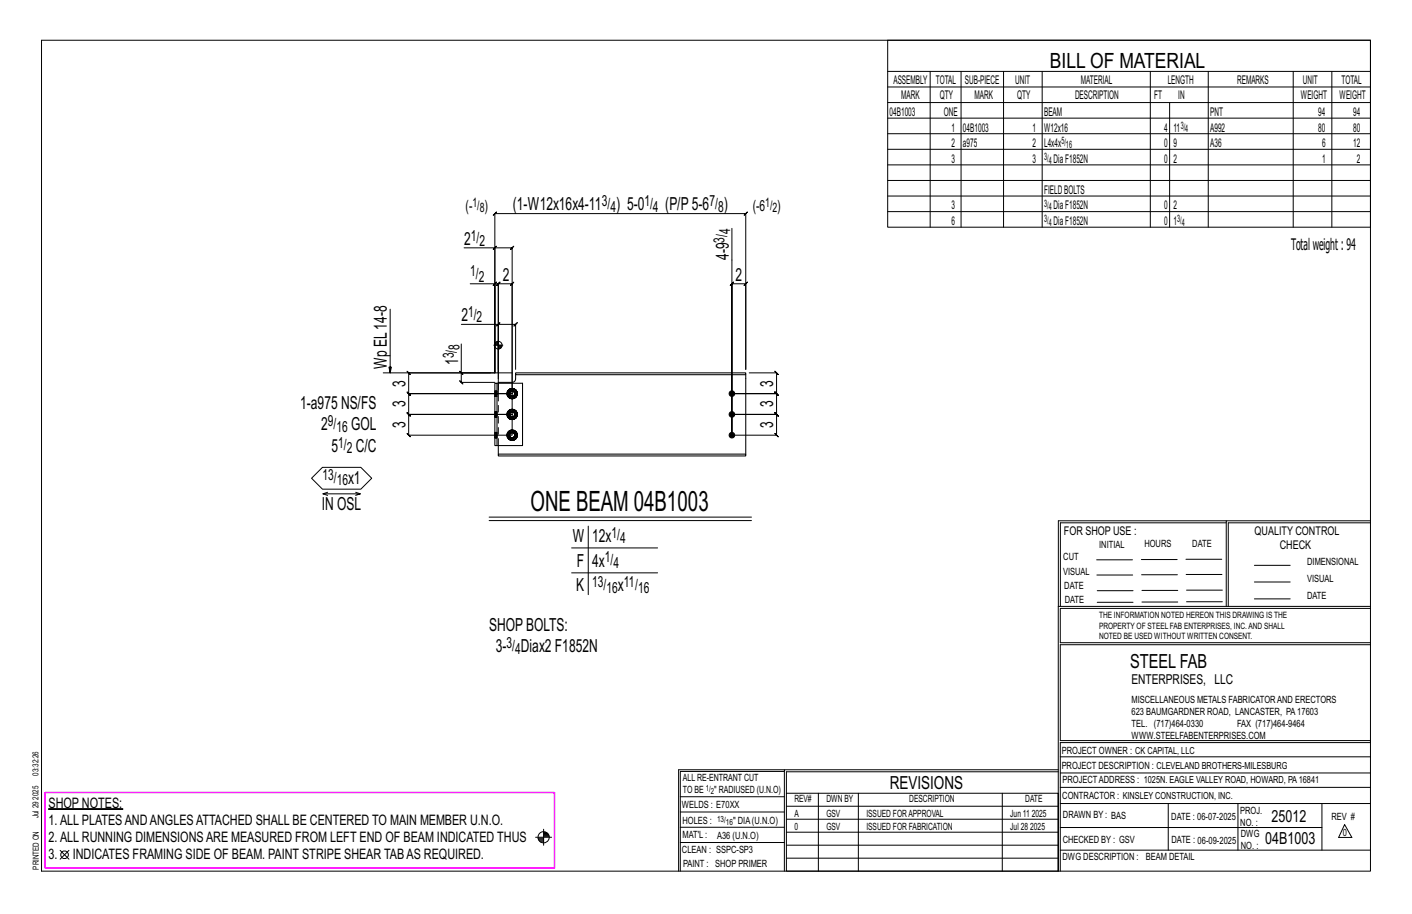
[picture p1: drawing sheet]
<svg xmlns="http://www.w3.org/2000/svg" width="432mm" height="279mm" viewBox="0 0 432 279" stroke-linecap="round" stroke-linejoin="round" font-family="sans-serif">
<g fill="#000" stroke="#000" stroke-width=".31">
<path d="M14.8 247.2h22.8v.2h-22.8z"/>
<circle cx="223.8" cy="120.3" r=".86"/>
<circle cx="223.8" cy="126.7" r=".86"/>
<circle cx="223.8" cy="133" r=".86"/>
</g>
<g fill="none" stroke="#000" stroke-width=".31">
<path d="M12.7 12.3h406.4v254h-406.4zM271.5 12.3h147.6v57.2h-147.6zM271.5 21.8h147.6M271.5 26.6h147.6M271.5 31.4h147.6M271.5 36.1h147.6M284.5 21.8v47.7M293.9 21.8v47.7M306.9 21.8v47.7M318.7 21.8v47.7M351.8 21.8v47.7M357.7 31.4v38.1"/>
<path d="M369.5 21.8v47.7M395.5 21.8v47.7M407.3 21.8v47.7M271.5 40.9h147.6M271.5 45.6h147.6M271.5 50.4h147.6M271.5 55.2h147.6M271.5 59.9h147.6M141.9 75.8h9.4v38.2v-27.2h-7.5M150.8 76.3l1-1zM151.3 75.8h5.3l-.5 .5 1-1-.5 .5v57.2h-31.6l.5 .5-1-1 .5 .5v-6.3l.5 .5-1-1 .5 .5h31.6h-31.6l.5 .5-1-1 .5 .5v-6.4l.5 .5-1-1 1 1-1-1 .5 .5v-6.3l.5 .5-1-1 .5 .5h25M223.8 69.8v63.2v-46.2l-.5 .5 1-1-.5 .5h4.3l-.5 .5 1-1-.5 .5v26.1v-47.6l.5-.5-1 1 .5-.5h-76.8l.5-.5-1 1 .5-.5v48.7h-34.1"/>
<path d="M271.5 64.7h147.6M119.3 94.5v19.5l-.4-1.8h.8l-.4 1.8M141.1 99.2h11.3v16.6M151.3 86.8l-.5 .5 1-1zM151.3 86.8h1.1l-.5 .5 1-1-.5 .5v33.5M151.9 99.7l1-1zM152.4 99.2h5.3l-.5 .5 1-1-.5 .5v13.7M140.6 113.5l1 1zM141.1 105.1v8.9h15.5M141.1 114v2.9l-.5-.5 1 1-.5-.5h10.2M151 105.5h2.8M151.3 105v.5"/>
<path d="M151.5 104.7v.8M151.8 104.5v1M152 104.4v1.1M152.2 104.4v1.1M152.4 114v-27.2l-.5 .5 1-1-.5 .5h4.2l-.5 .5 1-1-.5 .5v33.5h-31.6h31.6M152.4 104.1v8.8M152.6 105.5v1.2M152.8 105.5v1.1M153 105.5v1M153.2 105.5v.8M153.4 105.5v.5M155.2 119.8l.5 .1-.1 .4"/>
<path d="M155.7 119.9l.2-.3-.4-.3a1.52 1.52 0 0 0 0 2.1l.4-.3-.2-.4M156 118.9l-.5 .4M156.6 118.8l-.6 .1 .2 .5-.3 .2M156.6 119.3l.4 .1 .2-.5 .5 .4-.4 .3M157 119.4l.3 .2 .3 .7h.5l-.1 .6M157.2 118.9l-.6-.1v.5l-.4 .1M157.7 119.3l.3 .5-.4 .1M158 119.8l.1 .5M229.1 114h8.4l-.5-.5 1 1-.5-.5v6.3l-.5-.5 1 1-.5-.5h-13.7h13.7l-.5-.5 1 1-.5-.5v6.4l-.5-.5 1 1-.5-.5h-13.7h13.7l-.5-.5 1 1-.5-.5v6.3l-.5-.5 1 1-.5-.5h-13.7M155.1 133h.5M155.1 126.7h.5M155.1 120.3h.5"/>
<path d="M155.2 132.5l.5 .1-.1 .4M155.2 126.1l.5 .2-.1 .4M155.5 134.1l.5 .3M155.5 127.8l.5 .3M155.5 121.4l.5 .3M155.6 133l.1 .4-.5 .2M155.6 126.7l.1 .4-.5 .2M155.6 120.3l.1 .4-.5 .2M155.7 132.6l.2-.3-.4-.3a1.52 1.52 0 0 0 0 2.1l.4-.3-.2-.4M155.7 126.3l.2-.3-.4-.4a1.52 1.52 0 0 0 0 2.2l.4-.4-.2-.3M155.9 133.8l.3 .2-.2 .4 .6 .2M155.9 127.4l.3 .2-.2 .5 .6 .1"/>
<path d="M155.9 121.1l.3 .2-.2 .4 .6 .2M156 131.6l-.5 .4M156 125.3l-.5 .3M156.2 134l.4 .1v.5l.6-.2M156.2 127.6l.4 .1v.5l.6-.1M156.2 121.3l.4 .1v.5l.6-.2M156.6 131.5l-.6 .1 .2 .5-.3 .2M156.6 132l.4 .1 .2-.5 .5 .4-.4 .3M156.6 125.2l-.6 .1 .2 .4-.3 .3M156.6 125.7h.4l.2-.4 .5 .3-.4 .4M157 132.1l.3 .2 .3 .7h.5l-.1 .6M157 125.7l.3 .3 .3 .7h.5l-.1 .6"/>
<path d="M157.2 131.6l-.6-.1v.5l-.4 .1M157.2 125.3l-.6-.1v.5h-.4M157.3 133.8l.4 .3-.5 .3-.2-.4-.4 .1M157.3 127.4l.4 .4-.5 .3-.2-.5-.4 .1M157.3 121.1l.4 .3-.5 .3-.2-.4-.4 .1M157.6 133.4l.4 .2-.3 .5M157.6 127.1l.4 .2-.3 .5M157.6 120.7l.4 .2-.3 .5M157.6 133l-.3 .8-.3 .2M157.6 126.7l-.3 .7-.3 .2M157.6 120.3l-.3 .8-.3 .2M157.7 132l.3 .5-.4 .1"/>
<path d="M157.7 125.6l.3 .5-.4 .2M158 132.5l.1 .5M158 126.1l.1 .6M95.3 146.2l3.3-3.3h11.7l3.4 3.3-3.4 3.3h-11.7zM98.8 151h11.4l-1.4 .4M100.2 150.5l-1.4 .5 1.4 .4M108.8 150.5l1.4 .5M149.6 159.1h80.2M149.6 158.1h80.2M375 159.8h-50.7v25.6M375 159.2h-51.3l-.1 107.1M419.1 159.2h-44.1v26.2"/>
<path d="M419.1 159.8h-43.5v25.6M174.8 167.5h26.3M174.8 175.1h26.3M179.9 160.8v21M335.4 171.1h10.9M335.4 175.8h11M349 171h11M349.1 175.7h11M362.7 171h10.9M362.7 175.6h11M383.6 172.8h11M383.6 177.9h11"/>
<path d="M323.7 185.4h95.4M335.5 184.1h11M335.5 180.6h11M349.2 184h11M349.2 180.5h11M362.9 180.4h10.9M362.9 184h10.9M383.6 183.1h11M419.1 186h-94.9v10.5h94.9M419.1 197.1h-94.9v29.3h94.9v.6h-94.9v39.3M239.9 235.8h-31.9v30.5M239.9 235.3h-32.4v31"/>
<path d="M323.6 235.3h-83.7v31M323.6 235.9h-83.1v6.6M324.2 236.3h94.9M324.2 231.4h94.9M18.4 259.9l2.7 2.7M21.1 259.9l-2.7 2.7M163.8 255.9h4.9M164.6 256.2h1.6M164.6 256.5h1.6M164.7 256.8h1.5M165 257.1h1.2M165.3 257.4h.9"/>
<path d="M166.2 253.5v4.9M166.2 254.8h1.3M166.2 254.5h1M166.2 255.4h1.7M166.2 255.7h1.7M166.2 255.1h1.5M208 252.9h31.9M208 257.5h31.9M208 243.6h31.9M208 248.2h31.9M240.5 242.5h83.1v23.8h-83.1zM240.5 258.4h83.1"/>
<path d="M240.5 254.4h83.1M240.5 250.4h83.1M240.5 246.5h83.1M250.3 242.5v23.8M262.5 242.5v23.8M306.5 242.5v23.8M324.2 253h80.1M324.2 245.6h94.9M324.2 259.9h94.9M324.2 240.7h94.9M357.3 245.6v14.3M378.6 245.6v14.3"/>
<path d="M404.3 245.6v14.3M411.2 252.1l2.2 3.9h-4zM240.5 262.3h83.1"/>
<circle cx="152.4" cy="105.5" r="1.16"/>
<circle cx="166.2" cy="255.9" r="1.71"/>
<circle cx="19.7" cy="261.3" r="1.17"/>
</g>
<path d="M13.8 242.3h155.8v23.1h-155.8z" fill="none" stroke="#f0f" stroke-width=".5"/>
<path d="M151.3 117.2h.7v19h-.7zM152 117.2h7.8v19h-7.8M157.7 114h70.4v.5h-70.4zM157.7 114.5v1.3a1.06 1.06 0 0 1-1.1 1.1h-4.2v.3M228.1 114.5v24.3M152.4 138.8h75.7v.6h-75.7zM152.4 136.2v2.6" fill="none" stroke="#000" stroke-width=".32"/>
<g fill="none" stroke="#000" stroke-width=".31" stroke-dasharray="2 1.4">
<path d="M151.3 119.7v-.2h.7v.2M151.3 119.5h.7M152.4 117.2v19M155.1 119.7l-.1 .6zM155.2 119.8l.5 .1-.1 .4M155.5 119.2l-.4 .5zM155.5 119.2l.5-.3zM155.5 119.3l.5-.4zM155.5 119.3l.5-.4M155.7 119.9l.5-.5M155.9 119h1.5zM155.9 119.6l-.4-.3-.4 1 .1-.5v1.1l.3 .5-.3-.5 .3 .5 .4-.3"/>
<path d="M155.9 119.9l-.1 .4zM155.9 119.9l.3-.3zM156 118.9l.6-.2zM156.2 119.6l.4-.1zM156.6 118.8l-.6 .1 .6-.1-.6 .1 .2 .5 .4-.1M156.6 119.5l.4 .1zM156.6 118.8l.6 .1-.6-.1 .6 .1-.2 .5-.4-.1zM156.6 118.7l.6 .2zM157 119.6l.3 .3zM157 119.4l.3 .2M157.2 118.9l.5 .4zM157.2 118.9l.5 .4"/>
<path d="M157.2 118.9l.5 .3zM157.3 119.9l.1 .4zM157.4 119l.7 1.3zM157.6 119.9l.4-.1-.3-.5M157.7 119.3l-.4 .3 .3 .7h.5l-.1 .6M157.7 119.2l.4 .5zM158 119.8l.1 .5zM158 119.8l.1 .5M158.1 119.7l.1 .6zM151.3 133.8l.7 .1zM151.3 133.8v-.2M151.3 133.4v.2h.7v.2"/>
<path d="M151.3 133v-.3h.7v.3M151.3 132.7v-.3h.7v.3M151.3 132.4v-.2h.7v.2M151.3 132.2h.7M151.3 127.5h.7zM151.3 127.5v-.2M151.3 127v.3h.7v.2M151.3 126.7v-.3h.7v.3M151.3 126.4v-.3h.7v.3M151.3 126.1v-.2h.7v.2M151.3 125.9h.7M151.3 121.1l.7 .1z"/>
<path d="M151.3 121.1v-.2M151.3 120.7v.2h.7v.2M151.3 120.3v-.3h.7v.3M151.3 120v-.3h.7v.3M152 133.4v-.4h-.7v.4h.7v.2M152 127v-.3h-.7v.3h.7v.3M152 120.7v-.4h-.7v.4h.7v.2M155 133l.1 .6zM155 126.7l.1 .6zM155 120.3l.1 .6zM155.1 133l.1 .6zM155.1 133l.8-1.3-.8 1.3 .8 1.4-.8-1.4h.5"/>
<path d="M155.1 126.7l.1 .6zM155.1 126.7l.8-1.3-.8 1.3 .8 1.3-.8-1.3h.5M155.1 120.3l.1 .6zM155.1 120.3l.8-1.3-.8 1.3 .8 1.4-.8-1.4h.5M155.1 132.4l-.1 .6zM155.1 133.6l.4 .6zM155.1 126.1l-.1 .6zM155.1 127.3l.4 .5zM155.1 120.9l.4 .6zM155.2 133.6l.5-.2-.1-.4M155.2 132.5l.5 .1-.1 .4M155.2 127.3l.5-.2-.1-.4"/>
<path d="M155.2 126.1l.5 .2-.1 .4M155.2 120.9l.5-.2-.1-.4M155.5 131.9l-.4 .5zM155.5 134.2l.5 .3zM155.5 131.9l.5-.3zM155.5 125.6l-.4 .5zM155.5 127.8l.5 .4zM155.5 125.6l.5-.4zM155.5 121.5l.5 .3zM155.5 134.1l.5 .3zM155.5 134.1l.5 .3M155.5 132l.5-.4z"/>
<path d="M155.5 132l.5-.4M155.5 127.8l.5 .3zM155.5 127.8l.5 .3M155.5 125.6l.5-.3zM155.5 125.6l.5-.3M155.5 121.4l.5 .3zM155.5 121.4l.5 .3M155.7 133.4l.5 .6M155.7 132.6l.5-.5M155.7 127.1l.5 .5M155.7 126.3l.5-.6M155.7 120.7l.5 .6"/>
<path d="M155.8 133l.1 .4zM155.8 126.7l.1 .4zM155.8 120.3l.1 .4zM155.9 134.4h1.5zM155.9 131.7h1.5zM155.9 128h1.5zM155.9 125.4h1.5zM155.9 121.7h1.5zM155.9 132.3l-.4-.3-.4 1 .1-.5v1.1l.3 .5-.3-.5 .3 .5 .4-.3M155.9 126l-.4-.4-.4 1.1 .1-.6v1.2l.3 .5-.3-.5 .3 .5 .4-.4M155.9 132.6l-.1 .4zM155.9 133.4l.3 .3z"/>
<path d="M155.9 132.6l.3-.3zM155.9 126.3l-.1 .4zM155.9 127.1l.3 .3zM155.9 126.3l.3-.3zM155.9 120.7l.3 .3zM156 134.5l.6 .1zM156 131.6l.6-.2zM156 128.2l.6 .1zM156 125.2l.6-.1zM156 121.8l.6 .1zM156.2 134l.4 .1v.5l-.6-.2 .6 .2-.6-.2zM156.2 133.7l.4 .1z"/>
<path d="M156.2 132.3l.4-.1zM156.2 127.6l.4 .1v.5l-.6-.1 .6 .1-.6-.1zM156.2 127.4l.4 .1zM156.2 126l.4-.1zM156.2 121.3l.4 .1v.5l-.6-.2 .6 .2-.6-.2zM156.2 121l.4 .1zM156.6 131.5l-.6 .1 .6-.1-.6 .1 .2 .5 .4-.1M156.6 134.6l.6-.1zM156.6 134.6l.6-.2zM156.6 134.6l.6-.2M156.6 134.1l.4-.1 .2 .4M156.6 133.8l.4-.1z"/>
<path d="M156.6 132.2l.4 .1zM156.6 131.5l.6 .1-.6-.1 .6 .1-.2 .5-.4-.1zM156.6 131.4l.6 .2zM156.6 125.2l-.6 .1 .6-.1-.6 .1 .2 .4h.4M156.6 128.3l.6-.1zM156.6 128.2l.6-.1zM156.6 128.2l.6-.1M156.6 127.7l.4-.1 .2 .5M156.6 127.5l.4-.1zM156.6 125.9l.4 .1zM156.6 125.2l.6 .1-.6-.1 .6 .1-.2 .4h-.4zM156.6 125.1l.6 .1z"/>
<path d="M156.6 121.9l.6-.1zM156.6 121.9l.6-.2zM156.6 121.9l.6-.2M156.6 121.4l.4-.1 .2 .4M156.6 121.1l.4-.1zM157 134l.3-.2M157 133.7l.3-.3zM157 132.3l.3 .3zM157 132.1l.3 .2M157 127.6l.3-.2M157 127.4l.3-.3zM157 126l.3 .3z"/>
<path d="M157 125.7l.3 .3M157 121.3l.3-.2M157 121l.3-.3zM157.2 134.4l.5-.3zM157.2 134.4l.5-.3M157.2 131.6l.5 .4zM157.2 131.6l.5 .4M157.2 128.1l.5-.3zM157.2 128.1l.5-.3M157.2 125.3l.5 .3zM157.2 125.3l.5 .3M157.2 121.7l.5-.3z"/>
<path d="M157.2 121.7l.5-.3M157.2 134.5l.5-.3zM157.2 131.6l.5 .3zM157.2 128.2l.5-.4zM157.2 125.2l.5 .4zM157.2 121.8l.5-.3zM157.3 132.6l.1 .4zM157.3 126.3l.1 .4zM157.4 131.7l.7 1.3zM157.4 125.4l.7 1.3zM157.4 133l-.1 .4zM157.4 126.7l-.1 .4z"/>
<path d="M157.4 120.3l-.1 .4zM157.6 133.4l.4 .2-.3 .5M157.6 132.6l.4-.1-.3-.5M157.6 127.1l.4 .2-.3 .5M157.6 126.3l.4-.2-.3-.5M157.6 120.7l.4 .2-.3 .5M157.7 134.1l-.4-.3 .3-.8M157.7 132l-.4 .3 .3 .7h.5l-.1 .6M157.7 127.8l-.4-.4 .3-.7M157.7 125.6l-.4 .4 .3 .7h.5l-.1 .6M157.7 121.4l-.4-.3 .3-.8M157.7 131.9l.4 .5z"/>
<path d="M157.7 125.6l.4 .5zM158 132.5l.1 .5zM158 132.5l.1 .5M158 126.1l.1 .6zM158 126.1l.1 .6M158.1 133.6l-.4 .6zM158.1 132.4l.1 .6zM158.1 127.3l-.4 .5zM158.1 126.1l.1 .6zM158.1 120.9l-.4 .6zM158.1 133l-.7 1.4zM158.1 126.7l-.7 1.3z"/>
<path d="M158.1 120.3l-.7 1.4zM158.2 133l-.1 .6zM158.2 126.7l-.1 .6zM158.2 120.3l-.1 .6z"/>
</g>
<text font-size="8.6" x="162.3" y="156.1">ONE BEAM 04B1003</text>
<text font-size="6.4" x="321.1" y="20.7">BILL OF MATERIAL</text>
<text font-size="5.9" x="345.6" y="204.1">STEEL FAB</text>
<g font-size="5.5">
<text x="156.8" y="64.3">(1-W12x16x4-11</text>
<text x="188.4" y="64.3">) 5-0</text>
<text x="203.5" y="64.3">(P/P5-6</text>
<text x="221.3" y="64.3">)</text>
<text x="141.9" y="74.8">2</text>
<text x="222.8" y="79.5" transform="rotate(-90 222.8 79.5)">4-9</text>
<text x="153.8" y="85.8">2</text>
<text x="224.9" y="85.8">2</text>
<text x="141.1" y="98.2">2</text>
<text x="118.3" y="112.9" transform="rotate(-90 118.3 112.9)">Wp EL14-8</text>
<text x="140.1" y="111.6" transform="rotate(-90 140.1 111.6)">1</text>
<text x="124" y="118.2" transform="rotate(-90 124 118.2)">3</text>
<text x="236.5" y="118.2" transform="rotate(-90 236.5 118.2)">3</text>
<text x="91.8" y="125.1">1-a975 NS/FS</text>
<text x="124" y="124.5" transform="rotate(-90 124 124.5)">3</text>
<text x="236.5" y="124.5" transform="rotate(-90 236.5 124.5)">3</text>
<text x="98.2" y="131.6">2</text>
<text x="107.4" y="131.6">GOL</text>
<text x="124" y="130.9" transform="rotate(-90 124 130.9)">3</text>
<text x="236.5" y="130.9" transform="rotate(-90 236.5 130.9)">3</text>
<text x="101.4" y="138.1">5</text>
<text x="108.8" y="138.1">C/C</text>
<text x="106.5" y="148">x1</text>
<text x="98.4" y="156">IN OSL</text>
<text x="175.2" y="165.6">W</text>
<text x="181.1" y="165.6">12x</text>
<text x="176.4" y="173.2">F</text>
<text x="181.1" y="173.2">4x</text>
<text x="176.2" y="180.8">K</text>
<text x="188.9" y="180.8">x</text>
<text x="149.6" y="192.9">SHOPBOLTS:</text>
<text x="151.6" y="199.4">3-</text>
<text x="159.3" y="199.4">Diax2 F1852N</text>
<text x="272.2" y="241.1">REVISIONS</text>
</g>
<g font-size="5.1">
<text x="388.9" y="251.3">25012</text>
<text x="386.9" y="258.1">04B1003</text>
</g>
<text font-size="4.9" x="394.8" y="76.4">Totalweight : 94</text>
<g font-size="4.7">
<text x="142.4" y="64.5">(-</text>
<text x="148.2" y="64.5">)</text>
<text x="184.1" y="63.1">3/</text>
<text x="186.7" y="64.7">4</text>
<text x="197" y="63.1">1/</text>
<text x="199.7" y="64.7">4</text>
<text x="217" y="63.1">7/</text>
<text x="219.6" y="64.7">8</text>
<text x="230.2" y="64.5">(-6</text>
<text x="237.7" y="64.5">)</text>
<text x="223.2" y="71.5" transform="rotate(-90 223.2 71.5)">4</text>
<text x="144" y="73.5">1/</text>
<text x="146.6" y="75.2">2</text>
<text x="221.6" y="74.2" transform="rotate(-90 221.6 74.2)">3/</text>
<text x="143.8" y="84.5">1/</text>
<text x="146.4" y="86.2">2</text>
<text x="143.1" y="96.9">1/</text>
<text x="145.8" y="98.6">2</text>
<text x="140.5" y="106.9" transform="rotate(-90 140.5 106.9)">8</text>
<text x="138.8" y="109.5" transform="rotate(-90 138.8 109.5)">3/</text>
<text x="100.2" y="130.3">9/</text>
<text x="102.9" y="132">16</text>
<text x="103.4" y="136.9">1/</text>
<text x="106" y="138.5">2</text>
<text x="98.6" y="146.7">13/</text>
<text x="103" y="148.4">16</text>
<text x="187" y="164.3">1/</text>
<text x="189.6" y="166">4</text>
<text x="185" y="171.9">1/</text>
<text x="187.6" y="173.6">4</text>
<text x="181.1" y="179.5">13/</text>
<text x="190.8" y="179.5">11/</text>
<text x="185.4" y="181.2">16</text>
<text x="195.1" y="181.2">16</text>
<text x="154.9" y="198.2">3/</text>
<text x="157.5" y="199.8">4</text>
</g>
<g font-size="4.4">
<text x="14.8" y="247">SHOP NOTES:</text>
<text x="14.8" y="257.5">2.ALL RUNNING DIMENSIONSARE MEASURED FROM LEFT END OF BEAM INDICATED THUS</text>
<text x="14.8" y="252.2">1.ALL PLATESANDANGLESATTACHED SHALL BE CENTERED TO MAIN MEMBER U.N.O.</text>
<text x="14.8" y="262.7">3.</text>
<text x="22.3" y="262.7">INDICATES FRAMING SIDE OF BEAM. PAINT STRIPE SHEAR TABAS REQUIRED.</text>
</g>
<text font-size="4.2" x="346" y="209.1">ENTERPRISES, LLC</text>
<g font-size="4">
<text x="144.5" y="63.4">1/</text>
<text x="146.7" y="64.8">8</text>
<text x="234" y="63.4">1/</text>
<text x="236.2" y="64.8">2</text>
</g>
<g font-size="3.7">
<text x="273.2" y="25.6">ASSEMBLY</text>
<text x="286.2" y="25.6">TOTAL</text>
<text x="295.1" y="25.6">SUB-PIECE</text>
<text x="310.4" y="25.6">UNIT</text>
<text x="330.5" y="25.6">MATERIAL</text>
<text x="357.1" y="25.6">LENGTH</text>
<text x="378.3" y="25.6">REMARKS</text>
<text x="398.4" y="25.6">UNIT</text>
<text x="410.2" y="25.6">TOTAL</text>
<text x="272.1" y="35.5">04B1003</text>
<text x="275.6" y="30.4">MARK</text>
<text x="287.4" y="30.4">QTY</text>
<text x="288.6" y="35.5">ONE</text>
<text x="298" y="30.4">MARK</text>
<text x="311" y="30.4">QTY</text>
<text x="319.3" y="35.5">BEAM</text>
<text x="328.7" y="30.4">DESCRIPTION</text>
<text x="353" y="30.4">FT</text>
<text x="360.3" y="30.4">IN</text>
<text x="370.1" y="35.5">PNT</text>
<text x="397.8" y="30.4">WEIGHT</text>
<text x="403.2" y="35.5">94</text>
<text x="409.6" y="30.4">WEIGHT</text>
<text x="413.8" y="35.5">94</text>
<text x="290.9" y="40.2">1</text>
<text x="294.5" y="40.2">04B1003</text>
<text x="315.8" y="40.2">1</text>
<text x="319.3" y="40.2">W12x16</text>
<text x="356" y="40.2">4</text>
<text x="358.9" y="40.2">11</text>
<text x="370.1" y="40.2">A992</text>
<text x="403.2" y="40.2">80</text>
<text x="413.8" y="40.2">80</text>
<text x="290.9" y="45">2</text>
<text x="294.5" y="45">a975</text>
<text x="315.8" y="45">2</text>
<text x="319.3" y="45">L4x4x</text>
<text x="356" y="45">0</text>
<text x="358.9" y="45">9</text>
<text x="370.1" y="45">A36</text>
<text x="404.3" y="45">6</text>
<text x="413.8" y="45">12</text>
<text x="290.9" y="49.7">3</text>
<text x="315.8" y="49.7">3</text>
<text x="322.2" y="49.7">DiaF1852N</text>
<text x="356" y="49.7">0</text>
<text x="358.9" y="49.7">2</text>
<text x="404.3" y="49.7">1</text>
<text x="415" y="49.7">2</text>
<text x="319.3" y="59.3">FIELDBOLTS</text>
<text x="290.9" y="64">3</text>
<text x="322.2" y="64">DiaF1852N</text>
<text x="356" y="64">0</text>
<text x="358.9" y="64">2</text>
<text x="290.9" y="68.8">6</text>
<text x="322.2" y="68.8">DiaF1852N</text>
<text x="356" y="68.8">0</text>
<text x="358.9" y="68.8">1</text>
<text x="325.3" y="163.4">FOR SHOP USE :</text>
<text x="383.7" y="163.4">QUALITY CONTROL</text>
<text x="391.4" y="167.8">CHECK</text>
</g>
<g font-size="3.1">
<text x="361.1" y="39.4">3/</text>
<text x="362.5" y="40.5">4</text>
<text x="324.6" y="44.1">5/</text>
<text x="326" y="45.3">16</text>
<text x="319.3" y="48.9">3/</text>
<text x="320.7" y="50">4</text>
<text x="319.3" y="63.2">3/</text>
<text x="320.7" y="64.3">4</text>
<text x="319.3" y="68">3/</text>
<text x="320.7" y="69.1">4</text>
<text x="360" y="68">3/</text>
<text x="361.4" y="69.1">4</text>
<text x="336.2" y="167.4">INITIAL</text>
<text x="350" y="167.1">HOURS</text>
<text x="364.6" y="167.2">DATE</text>
<text x="325.2" y="171.3">CUT</text>
<text x="399.8" y="172.8">DIMENSIONAL</text>
<text x="325.1" y="175.8">VISUAL</text>
<text x="399.8" y="177.9">VISUAL</text>
<text x="325.5" y="180">DATE</text>
<text x="325.7" y="184.4">DATE</text>
<text x="399.8" y="183.1">DATE</text>
<text x="346" y="215">MISCELLANEOUS METALS FABRICATORAND ERECTORS</text>
<text x="346" y="218.6">623 BAUMGARDNER ROAD, LANCASTER, PA17603</text>
<text x="346" y="225.8">WWW.STEELFABENTERPRISES.COM</text>
<text x="346" y="222.2">TEL. (717)464-0330</text>
<text x="378.3" y="222.2">FAX (717)464-9464</text>
<text x="324.7" y="230.5">PROJECT OWNER : CK CAPITAL, LLC</text>
<text x="208.8" y="238.8">ALL RE-ENTRANT CUT</text>
<text x="324.7" y="235.1">PROJECT DESCRIPTION : CLEVELAND BROTHERS-MILESBURG</text>
<text x="324.9" y="239.5">PROJECTADDRESS : 1025N. EAGLE VALLEY ROAD, HOWARD, PA16841</text>
<text x="208.8" y="242.5">TO BE</text>
<text x="218.4" y="242.5">&quot; RADIUSED (U.N.O)</text>
<text x="242.9" y="245.3">REV#</text>
<text x="252.7" y="245.3">DWN BY</text>
<text x="278.1" y="245.3">DESCRIPTION</text>
<text x="313.5" y="245.3">DATE</text>
<text x="324.9" y="244.2">CONTRACTOR : KINSLEY CONSTRUCTION, INC.</text>
<text x="208.5" y="247">WELDS : E70XX</text>
<text x="208.7" y="251.7">HOLES :</text>
<text x="224.2" y="251.8">&quot; DIA(U.N.O)</text>
<text x="242.9" y="249.9">A</text>
<text x="252.7" y="249.9">GSV</text>
<text x="264.9" y="249.9">ISSUED FORAPPROVAL</text>
<text x="309" y="249.9">Jun 11</text>
<text x="315.5" y="249.9">2025</text>
<text x="325.1" y="250">DRAWN BY : BAS</text>
<text x="358.2" y="250.5">DATE : 06-07-2025</text>
<text x="379.3" y="248.9">PROJ.</text>
<text x="407.2" y="250.5">REV #</text>
<text x="208.7" y="256.3">MAT'L :</text>
<text x="219.3" y="256.4">A36 (U.N.O)</text>
<text x="242.9" y="253.8">0</text>
<text x="252.7" y="253.8">GSV</text>
<text x="264.9" y="253.8">ISSUED FOR FABRICATION</text>
<text x="309" y="253.8">Jul 28</text>
<text x="315" y="253.8">2025</text>
<text x="325" y="257.6">CHECKED BY : GSV</text>
<text x="358.3" y="257.7">DATE : 06-09-2025</text>
<text x="379.3" y="252.5">NO. :</text>
<text x="379.5" y="255.9">DWG</text>
<text x="410.6" y="255.5">0</text>
<text x="208.6" y="260.7">CLEAN : SSPC-SP3</text>
<text x="324.9" y="262.9">DWG DESCRIPTION :</text>
<text x="350.4" y="263">BEAM DETAIL</text>
<text x="379.5" y="259.5">NO. :</text>
<text x="208.9" y="265">PAINT : SHOP PRIMER</text>
</g>
<g font-size="2.7">
<text x="336.1" y="189">THE INFORMATION NOTED HEREON THIS DRAWING IS THE</text>
<text x="336.1" y="195.4">NOTED BE USED WITHOUT WRITTEN CONSENT.</text>
<text x="336.1" y="192.2">PROPERTY OF STEEL FAB ENTERPRISES, INC.AND SHALL</text>
</g>
<g font-size="2.6">
<text x="215.9" y="241.8">1/</text>
<text x="217.4" y="242.7">2</text>
<text x="219.3" y="251.1">13/</text>
<text x="222" y="252.1">16</text>
</g>
<g font-size="2.5">
<text x="11.7" y="237.1" transform="rotate(-90 11.7 237.1)">03:32:26</text>
<text x="11.8" y="244.4" transform="rotate(-90 11.8 244.4)">2025</text>
<text x="11.8" y="250.1" transform="rotate(-90 11.8 250.1)">Jul 29</text>
<text x="11.9" y="265.8" transform="rotate(-90 11.9 265.8)">PRINTED ON</text>
</g>
</svg>
